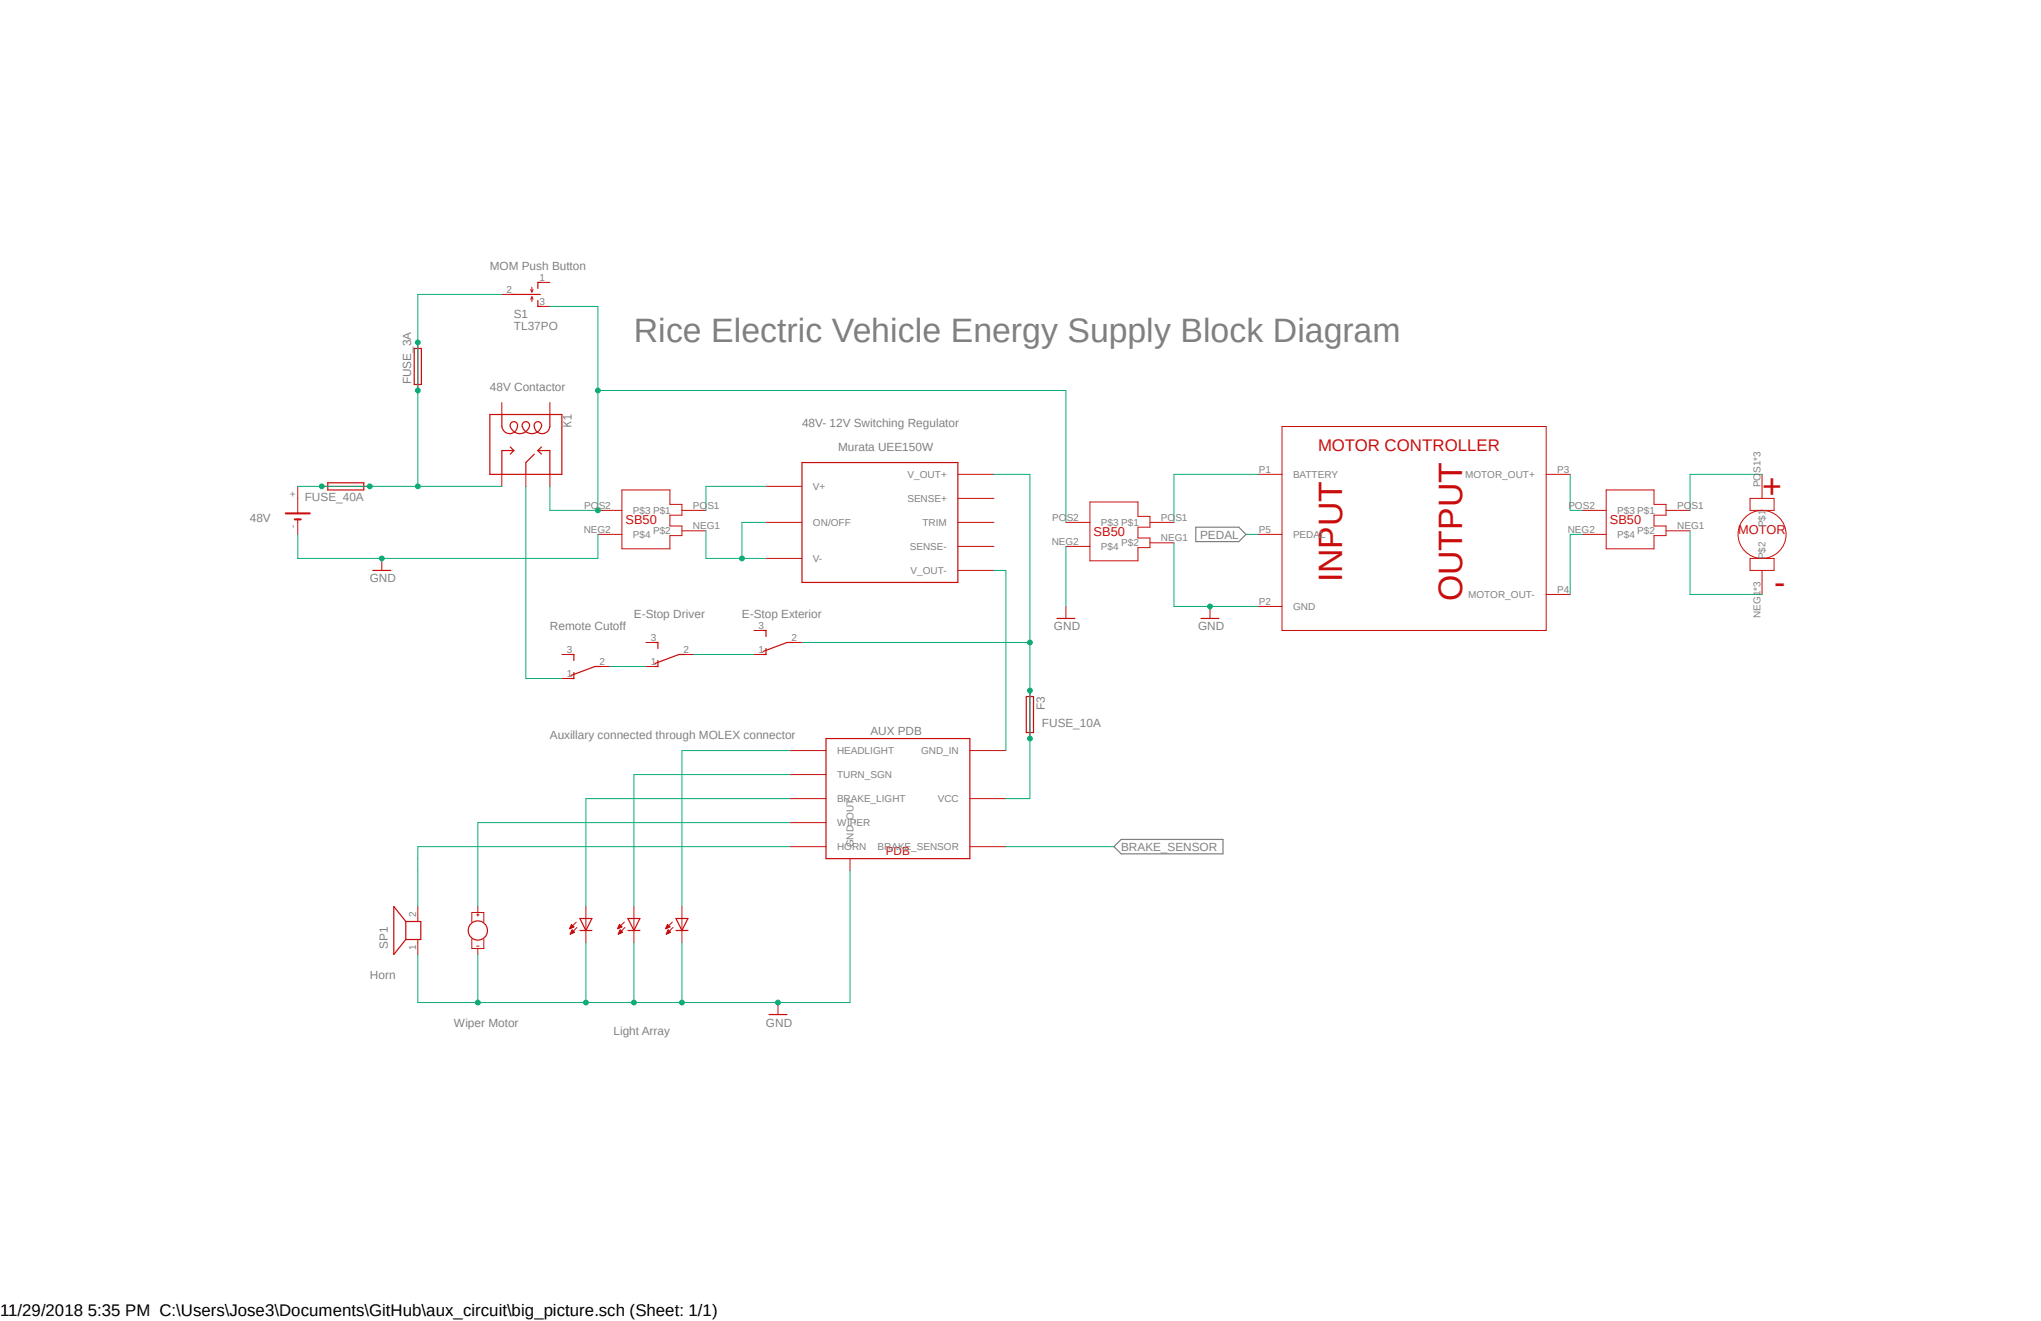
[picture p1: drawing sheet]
<svg xmlns="http://www.w3.org/2000/svg" width="432mm" height="279mm" viewBox="0 0 432 279" stroke-linecap="round" stroke-linejoin="round" font-family="sans-serif">
<path d="M52.2 54.6l327.3 165.2M379.5 54.6l-327.3 165.2" fill="none" stroke="#fff" stroke-width=".21"/>
<g fill="none" stroke="#c90d0c" stroke-width=".25">
<path d="M114.4 59.7h-.6v1.3M87.6 73.7h1.6v7.6h-1.6zM108.1 62.3h6.2M113.8 63.5v1.3h.6M103.6 87.7h15.3v12.6h-15.3zM106.2 87.7v2.5a1.65 1.65 0 0 0 1.9 1.5 1.65 1.65 0 0 0 1.3-2.1 .79 .79 0 0 0-1-.4 .79 .79 0 0 0-.5 1 2.1 2.1 0 0 0 2.2 1.5 2.1 2.1 0 0 0 2-1.8 .8 .8 0 0 0-1-.7 .8 .8 0 0 0-.6 1 2.1 2.1 0 0 0 2.2 1.5 2.1 2.1 0 0 0 1.9-1.8 .8 .8 0 0 0-1-.7 .8 .8 0 0 0-.6 1 1.66 1.66 0 0 0 1.7 1.5 1.66 1.66 0 0 0 1.6-1.5v-2.5M107.9 94.5l.8 .8M108.7 95.3h-2.5v5M108.7 95.3l-.8 .8M113 96.1l-1.7 1.7v2.5M113.8 95.3h2.5v5M113.8 95.3l.8 .8"/>
<path d="M114.6 94.5l-.8 .8M169.7 97.8h32.9v25.4h-32.9zM69.3 102.1h7.7v1.5h-7.7zM78.9 120.6h3.8M120.8 138.4h.6v1.3M138.6 135.9h.6v1.3M139.2 139.7v1.3h-.6M144.9 138.4h-1.3l-5 1.9M161.4 133.3h.7v1.3M162.1 137.2v1.2h-.7M167.8 135.9h-1.3l-5.1 1.9M223.6 130.8h3.8"/>
<path d="M254.1 130.8h3.8M121.4 142.2v1.3h-.6M127.1 141h-1.2l-5.1 1.9M174.8 156.2h30.4v25.4h-30.4zM217.1 147.3h1.6v7.6h-1.6zM85.9 194.9h3.1v3.8h-3.1M85.9 194.9v3.8M85.9 194.9l-2.6-3.2v10.2l2.6-3.2M122.7 194.3h2.5l-1.2 2.5zM122.7 196.8h2.5M132.8 196.8h2.6M132.8 194.3h2.6l-1.3 2.5z"/>
<path d="M143 196.8h2.5M143 194.3h2.5l-1.2 2.5zM162.7 214.6h3.8"/>
<circle cx="101.1" cy="196.8" r="2.04"/>
</g>
<g fill="none" stroke="#c90d0c" stroke-width=".21">
<path d="M113.8 59.7h2.5M88.4 72.4v10.2M106.2 62.3h2.5M112.3 61.3l.2 .5M112.5 60.7v1.1M112.5 62.8v1M112.5 62.8l.3 .5M112.5 62.8l-.2 .5M112.8 61.3l-.3 .5M113.8 64.8h2.5M106.2 85.1v2.6M116.3 85.1v2.6"/>
<path d="M271.2 90.2h55.9v43.1h-55.9zM63 102.9v5.7M63 109.9v3.1M68.1 102.9h10.1M80.8 118.1v2.5M106.2 100.3v2.6M111.3 100.3v2.6M116.3 100.3v2.6M126.5 107.9h5.1M126.5 113h5.1M131.6 103.6h10.1v3.1h2.6v2.3h-2.6v2.3h2.6v2h-2.6v2.8h-10.1zM144.3 107.9h5.1"/>
<path d="M144.3 112.3h5.1M162.1 102.9h7.6M162.1 118.1h7.6M162.1 110.5h7.6M202.6 100.3h7.7M202.6 105.4h7.7M202.6 115.6h7.7M202.6 110.5h7.7M225.5 115.6h5.1M225.5 110.5h5.1M230.6 106.2h10.1v3h2.6v2.3h-2.6v2.3h2.6v2h-2.6v2.8h-10.1zM243.3 110.5h5.1"/>
<path d="M243.3 114.8h5.1M266.1 100.3h5.1M266.1 113h5.1M327.1 100.3h5.1M334.7 107.9h5.1M334.7 113h5.1M339.8 103.6h10.1v3.1h2.6v2.3h-2.6v2.3h2.6v2h-2.6v2.8h-10.1zM352.5 107.9h5M352.5 112.3h5M370.2 118.1h5.1v2.5h-5.1zM370.2 105.4h5.1v2.5h-5.1zM372.8 100.3v5.1"/>
<path d="M118.9 138.4h2.5M136.7 135.9h2.5M144.3 138.4h2.5M159.5 138.4h2.6M159.5 133.3h2.6M167.1 135.9h2.6M202.6 120.6h7.7M225.5 128.3v2.5M256 128.3v2.5M266.1 128.3h5.1M327.1 125.7h5.1M372.8 120.6v5.1"/>
<path d="M118.9 143.5h2.5M126.5 141h2.5M136.7 141h2.5M167.1 158.7h7.7M205.2 158.7h7.6M217.9 146v10.2M167.1 168.9h7.7M167.1 179.1h7.7M167.1 174h7.7M167.1 163.8h7.7M205.2 168.9h7.6M205.2 179.1h7.6"/>
<path d="M88.4 191.7v3.2M88.4 198.7v3.2M99.8 195v-2h2.6v2M99.8 198.6v2h2.6v-2M100.8 193.5h.5M101.1 191.7v1.3M101.1 193.3v.5M120.5 196.4h.1M120.6 196.3h.2M120.6 196.2h.4M120.6 196.1h.6M120.6 197.6h.1"/>
<path d="M120.7 196h.7M120.7 197.5h.2M120.7 196h.6M120.7 197.4h.4M120.8 195.9h.4M120.8 197.3h.5M120.8 195.8h.3M120.8 197.2h.7M120.9 195.7h.1M120.9 195.6h.1M120.9 197.1h.6M120.9 197h.5"/>
<path d="M120.9 196.9h.4M120.9 196.8h.3M121 196.8h.1M121.4 196l-.5-.5-.4 .9M121.4 196l-.9 .4M121.5 197.2l-.5-.5-.4 .9M121.5 197.2l-.9 .4M121.9 195l-1.4 1.4M122 196.2l-1.4 1.4M124 191.7v7.6M130.7 196.4h.1M130.7 196.3h.3"/>
<path d="M130.8 196.2h.4M130.8 196.1h.6M130.8 197.6h.1M130.9 196h.7M130.9 197.5h.2M130.9 196h.6M130.9 197.4h.4M130.9 195.9h.5M130.9 197.3h.6M131 195.8h.3M131 195.7h.2M131 197.2h.7"/>
<path d="M131 195.6h.1M131 197.1h.6M131.1 197h.4M131.1 196.9h.3M131.1 196.8h.3M131.1 196.8h.1M131.6 196l-.5-.5-.4 .9M131.6 196l-.9 .4M131.7 197.2l-.5-.5-.4 .9M131.7 197.2l-.9 .4M132.1 195l-1.4 1.4M132.2 196.2l-1.4 1.4"/>
<path d="M134.1 191.7v7.6M140.8 196.4h.1M140.9 196.3h.2M140.9 196.2h.5M141 196.1h.5M141 197.6h.1M141 196h.7M141 197.5h.2M141.1 196h.5M141.1 197.4h.3M141.1 195.9h.4M141.1 197.3h.5"/>
<path d="M141.1 195.8h.3M141.1 195.7h.3M141.1 197.2h.8M141.2 195.6h.1M141.2 197.1h.6M141.2 197h.5M141.2 196.9h.4M141.3 196.8h.2M141.3 196.8h.1M141.7 196l-.5-.5-.4 .9M141.7 196l-.9 .4M141.9 197.2l-.5-.5-.4 .9"/>
<path d="M141.9 197.2l-.9 .4M142.2 195l-1.4 1.4M142.4 196.2l-1.4 1.4M144.3 191.7v7.6M179.8 181.6v2.5M100.8 200.1h.5M101.1 200.6v1.3M164.6 212v2.6"/>
<circle cx="372.8" cy="113" r="5.1"/>
</g>
<path d="M60.5 108.6h5M62.4 109.9h1.2" fill="none" stroke="#c90d0c" stroke-width=".42"/>
<path d="M63 102.9h5.1" fill="none" stroke="#0dab76" stroke-width=".21"/>
<circle cx="88.4" cy="102.9" r=".51" fill="#0dab76"/>
<g fill="none" stroke="#0dab76" stroke-width=".21">
<path d="M106.2 62.3h-17.8v40.6M68.1 102.9h38.1"/>
<circle cx="88.4" cy="102.9" r=".51"/>
</g>
<circle cx="88.4" cy="72.4" r=".51" fill="#0dab76"/>
<circle cx="88.4" cy="72.4" r=".51" fill="none" stroke="#0dab76" stroke-width=".21"/>
<circle cx="88.4" cy="82.6" r=".51" fill="#0dab76"/>
<circle cx="88.4" cy="82.6" r=".51" fill="none" stroke="#0dab76" stroke-width=".21"/>
<circle cx="68.1" cy="102.9" r=".51" fill="#0dab76"/>
<circle cx="68.1" cy="102.9" r=".51" fill="none" stroke="#0dab76" stroke-width=".21"/>
<circle cx="78.2" cy="102.9" r=".51" fill="#0dab76"/>
<g fill="none" stroke="#0dab76" stroke-width=".21">
<path d="M210.3 100.3h7.6v35.6h-48.2"/>
<circle cx="78.2" cy="102.9" r=".51"/>
</g>
<circle cx="217.9" cy="135.9" r=".51" fill="#0dab76"/>
<g fill="none" stroke="#0dab76" stroke-width=".21">
<path d="M217.9 135.9v33h-5.1"/>
<circle cx="217.9" cy="135.9" r=".51"/>
</g>
<circle cx="217.9" cy="156.2" r=".51" fill="#0dab76"/>
<circle cx="217.9" cy="156.2" r=".51" fill="none" stroke="#0dab76" stroke-width=".21"/>
<circle cx="217.9" cy="146.1" r=".51" fill="#0dab76"/>
<g fill="none" stroke="#0dab76" stroke-width=".21">
<path d="M63 113v5.1h63.5v-5.1M111.3 102.9v40.6h7.6M225.5 115.6v12.7M146.8 138.4h12.7M210.3 120.6h2.5v38.1M129 141h7.7M167.1 158.7h-22.8v33M167.1 179.1h-78.7v12.6M167.1 168.9h-43.1v22.8M167.1 174h-66v17.7M167.1 163.8h-33v27.9M212.8 179.1h22.9"/>
<circle cx="217.9" cy="146.1" r=".51"/>
</g>
<circle cx="80.8" cy="118.1" r=".51" fill="#0dab76"/>
<g fill="none" stroke="#0dab76" stroke-width=".21">
<path d="M88.4 201.9v10.1h55.9M101.1 201.9v10.1"/>
<circle cx="80.8" cy="118.1" r=".51"/>
</g>
<circle cx="101.1" cy="212" r=".51" fill="#0dab76"/>
<g fill="none" stroke="#0dab76" stroke-width=".21">
<path d="M124 199.3v12.7"/>
<circle cx="101.1" cy="212" r=".51"/>
</g>
<circle cx="123.9" cy="212" r=".51" fill="#0dab76"/>
<g fill="none" stroke="#0dab76" stroke-width=".21">
<path d="M134.1 199.3v12.7"/>
<circle cx="123.9" cy="212" r=".51"/>
</g>
<circle cx="134.1" cy="212" r=".51" fill="#0dab76"/>
<g fill="none" stroke="#0dab76" stroke-width=".21">
<path d="M144.3 199.3v12.7h20.3"/>
<circle cx="134.1" cy="212" r=".51"/>
</g>
<circle cx="144.3" cy="212" r=".51" fill="#0dab76"/>
<g fill="none" stroke="#0dab76" stroke-width=".21">
<path d="M179.8 184.1v27.9h-15.2"/>
<circle cx="144.3" cy="212" r=".51"/>
</g>
<circle cx="164.6" cy="212" r=".51" fill="#0dab76"/>
<g fill="none" stroke="#0dab76" stroke-width=".21">
<path d="M248.4 114.8v13.5h17.7M263.6 113h2.5"/>
<circle cx="164.6" cy="212" r=".51"/>
</g>
<circle cx="256" cy="128.3" r=".51" fill="#0dab76"/>
<g fill="none" stroke="#0dab76" stroke-width=".21">
<path d="M149.4 112.3v5.8h12.7M162.1 110.5h-5.1v7.6M266.1 100.3h-17.7v10.2M332.2 100.3v7.6h2.5M334.7 113h-2.5v12.7M357.5 112.3v13.4h15.3M372.8 100.3h-15.3v7.6"/>
<circle cx="256" cy="128.3" r=".51"/>
</g>
<circle cx="157" cy="118.1" r=".51" fill="#0dab76"/>
<g fill="none" stroke="#0dab76" stroke-width=".21">
<path d="M116.3 64.8h10.2M116.3 102.9v5h10.2v-25.3h99v27.9"/>
<circle cx="157" cy="118.1" r=".51"/>
</g>
<circle cx="126.5" cy="107.9" r=".51" fill="#0dab76"/>
<g fill="none" stroke="#0dab76" stroke-width=".21">
<path d="M126.5 64.8v17.8"/>
<circle cx="126.5" cy="107.9" r=".51"/>
</g>
<circle cx="126.5" cy="82.6" r=".51" fill="#0dab76"/>
<g fill="none" stroke="#0dab76" stroke-width=".21">
<path d="M162.1 102.9h-12.7v5"/>
<circle cx="126.5" cy="82.6" r=".51"/>
</g>
<path d="M119.2 90.1h1.6M119.2 89.2l1 .9M120.8 89.2l-1 .5M120.8 88.2h-1.6l.3 .4M120.8 87.7v.9" fill="none" stroke="#808080" stroke-width=".21"/>
<path d="M253 111.5h9.1l1.5 1.5-1.5 1.6h-9.1zM235.7 179.1l1.5-1.6h21.5v3.1h-21.5z" fill="none" stroke="#808080" stroke-width=".25"/>
<text font-size="7.2" fill="#808080" x="134.1" y="72.4">Rice Electric Vehicle Energy Supply Block Diagram</text>
<g font-size="7.2" fill="#c90d0c">
<text x="372.8" y="105.4">+</text>
<text x="283.9" y="123.2" transform="rotate(-90 283.9 123.2)">INPUT</text>
<text x="375.3" y="125.7">-</text>
<text x="309.3" y="127.2" transform="rotate(-90 309.3 127.2)">OUTPUT</text>
</g>
<text font-size="3.6" fill="#c90d0c" x="278.9" y="95.3">MOTOR CONTROLLER</text>
<text font-size="3.6" x="0" y="278.4">11/29/2018 5:35 PM C:\Users\Jose3\Documents\GitHub\aux_circuit\big_picture.sch (Sheet: 1/1)</text>
<g font-size="2.7" fill="#c90d0c">
<text x="132.3" y="110.7">SB50</text>
<text x="231.4" y="113.3">SB50</text>
<text x="340.6" y="110.7">SB50</text>
<text x="367.7" y="113">MOTOR</text>
</g>
<g font-size="2.5" fill="#808080">
<text x="103.6" y="57.2">MOM Push Button</text>
<text x="108.7" y="69.9">TL37PO</text>
<text x="108.7" y="67.4">S1</text>
<text x="87" y="81.3" transform="rotate(-90 87 81.3)">FUSE_3A</text>
<text x="103.6" y="82.6">48V Contactor</text>
<text x="169.7" y="90.2">48V- 12V Switching Regulator</text>
<text x="177.3" y="95.3">Murata UEE150W</text>
<text x="64.5" y="106">FUSE_40A</text>
<text x="52.8" y="110.5">48V</text>
<text x="253.9" y="113.9">PEDAL</text>
<text x="78.2" y="123.2">GND</text>
<text x="134.1" y="130.8">E-Stop Driver</text>
<text x="157" y="130.8">E-Stop Exterior</text>
<text x="116.3" y="133.4">Remote Cutoff</text>
<text x="223" y="133.4">GND</text>
<text x="253.5" y="133.4">GND</text>
<text x="184.2" y="155.5">AUX PDB</text>
<text x="220.4" y="153.7">FUSE_10A</text>
<text x="221.1" y="150.2" transform="rotate(-90 221.1 150.2)">F3</text>
<text x="116.3" y="156.2">Auxillary connected through MOLEX connector</text>
<text x="237.2" y="180">BRAKE_SENSOR</text>
<text x="82" y="200.6" transform="rotate(-90 82 200.6)">SP1</text>
<text x="78.2" y="207">Horn</text>
<text x="96" y="217.1">Wiper Motor</text>
<text x="129.8" y="218.9">Light Array</text>
<text x="162.1" y="217.1">GND</text>
</g>
<text font-size="2.5" fill="#c90d0c" x="187.4" y="180.9">PDB</text>
<g font-size="2.1" fill="#808080">
<text x="114.1" y="59.4">1</text>
<text x="107.2" y="61.9">2</text>
<text x="114.1" y="64.5">3</text>
<text x="192" y="101.1">V_OUT+</text>
<text x="266.3" y="100">P1</text>
<text x="273.6" y="101.1">BATTERY</text>
<text x="310" y="101.1">MOTOR_OUT+</text>
<text x="329.4" y="100">P3</text>
<text x="62.7" y="105.1" transform="rotate(-90 62.7 105.1)">+</text>
<text x="123.6" y="107.6">POS2</text>
<text x="146.6" y="107.6">POS1</text>
<text x="172" y="103.6">V+</text>
<text x="192" y="106.2">SENSE+</text>
<text x="331.8" y="107.6">POS2</text>
<text x="354.8" y="107.6">POS1</text>
<text x="372.4" y="103.1" transform="rotate(-90 372.4 103.1)">POS1*3</text>
<text x="62.7" y="111.6" transform="rotate(-90 62.7 111.6)">-</text>
<text x="123.5" y="112.7">NEG2</text>
<text x="133.9" y="108.7">P$3 P$1</text>
<text x="133.9" y="113.8">P$4</text>
<text x="138.2" y="113">P$2</text>
<text x="146.6" y="111.9">NEG1</text>
<text x="172" y="111.3">ON/OFF</text>
<text x="195.2" y="111.3">TRIM</text>
<text x="222.6" y="110.2">POS2</text>
<text x="232.9" y="111.3">P$3 P$1</text>
<text x="245.6" y="110.2">POS1</text>
<text x="266.3" y="112.7">P5</text>
<text x="273.6" y="113.8">PEDAL</text>
<text x="331.7" y="112.7">NEG2</text>
<text x="342.1" y="108.7">P$3 P$1</text>
<text x="342.1" y="113.8">P$4</text>
<text x="346.4" y="113">P$2</text>
<text x="354.8" y="111.9">NEG1</text>
<text x="373.5" y="111.5" transform="rotate(-90 373.5 111.5)">P$1</text>
<text x="172" y="118.9">V-</text>
<text x="192.5" y="116.3">SENSE-</text>
<text x="222.5" y="115.2">NEG2</text>
<text x="232.9" y="116.3">P$4</text>
<text x="237.2" y="115.6">P$2</text>
<text x="245.6" y="114.5">NEG1</text>
<text x="373.5" y="118.3" transform="rotate(-90 373.5 118.3)">P$2</text>
<text x="192.7" y="121.4">V_OUT-</text>
<text x="329.4" y="125.4">P4</text>
<text x="266.3" y="127.9">P2</text>
<text x="273.6" y="129">GND</text>
<text x="310.6" y="126.5">MOTOR_OUT-</text>
<text x="372.4" y="130.7" transform="rotate(-90 372.4 130.7)">NEG1*3</text>
<text x="137.7" y="135.6">3</text>
<text x="160.5" y="133">3</text>
<text x="167.5" y="135.6">2</text>
<text x="119.9" y="138.1">3</text>
<text x="119.9" y="143.2">1</text>
<text x="126.8" y="140.6">2</text>
<text x="137.7" y="140.6">1</text>
<text x="144.6" y="138.1">2</text>
<text x="160.5" y="138.1">1</text>
<text x="177.1" y="159.5">HEADLIGHT</text>
<text x="194.9" y="159.5">GND_IN</text>
<text x="177.1" y="164.6">TURN_SGN</text>
<text x="177.1" y="169.7">BRAKE_LIGHT</text>
<text x="198.4" y="169.7">VCC</text>
<text x="177.1" y="179.8">HORN</text>
<text x="177.1" y="174.8">WIPER</text>
<text x="180.6" y="179.2" transform="rotate(-90 180.6 179.2)">GND_OUT</text>
<text x="185.7" y="179.8">BRAKE_SENSOR</text>
<text x="88.1" y="193.9" transform="rotate(-90 88.1 193.9)">2</text>
<text x="88.1" y="200.9" transform="rotate(-90 88.1 200.9)">1</text>
</g>
</svg>
